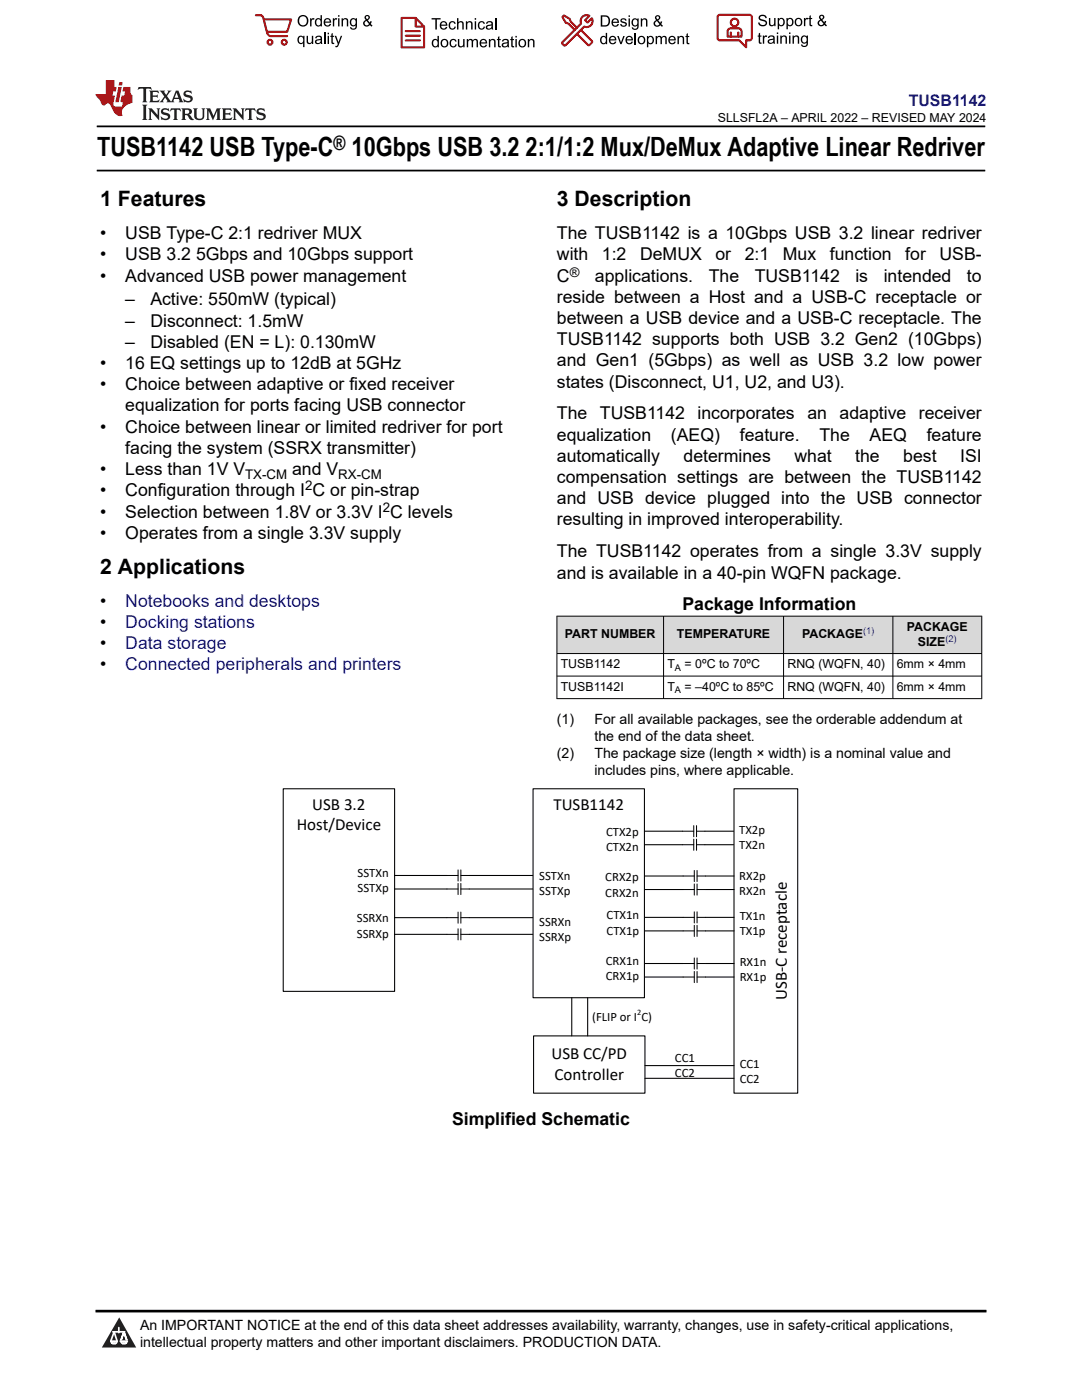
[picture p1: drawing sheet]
<svg xmlns="http://www.w3.org/2000/svg" width="216mm" height="279mm" viewBox="0 0 216 279" stroke-linecap="round" stroke-linejoin="round" font-family="sans-serif">
<path d="M19.3 25.2h177.3M19.3 34h177.3" fill="none" stroke="#000" stroke-width=".35"/>
<g fill="#d8d8d8">
<path d="M111.1 123h84.8v7.4h-84.8z" fill-rule="evenodd"/>
<path d="M111.2 123h21.1v7.4h-21.1z" fill-rule="evenodd"/>
<path d="M132.5 123h23.8v7.4h-23.8z" fill-rule="evenodd"/>
<path d="M156.4 123h21.7v7.4h-21.7z" fill-rule="evenodd"/>
<path d="M178.2 123h17.6v7.4h-17.6z" fill-rule="evenodd"/>
</g>
<g fill="none" stroke="#000" stroke-width=".2">
<path d="M111.1 123h84.9M111.1 130.4h84.9M111.1 134.9h84.9M111.1 139.4h84.9M111.1 122.9v16.6M132.4 122.9v16.6M156.4 122.9v16.6M178.2 122.9v16.6M195.9 122.9v16.6M89.2 174.7h2.2M89.2 177.4h2.2M91.4 173.6v2.2"/>
<path d="M91.4 176.3v2.2M92 173.6v2.2M92 176.3v2.2M92 174.7h1.6M92 177.4h1.6M136.2 165.9h2.2M136.2 168.6h2.2M136.3 174.8h2.2M136.3 177.5h2.2M138.4 164.8v2.2M138.4 167.5v2.2M138.5 173.7v2.2"/>
<path d="M138.5 176.4v2.2M139 164.8v2.2M139 167.5v2.2M139 165.9h1.7M139 168.6h1.7M139.1 173.7v2.2M139.1 176.4v2.2M139.1 174.8h1.7M139.1 177.5h1.7M89.2 183.1h2.2M89.2 186.5h2.2M91.4 182v2.2"/>
<path d="M91.4 185.4v2.2M92 182v2.2M92 185.4v2.2M92 183.1h1.6M92 186.5h1.6M136.3 183.1h2.2M136.3 185.8h2.2M136.3 192.3h2.2M136.3 195h2.2M138.5 182v2.2M138.5 184.7v2.2M138.5 191.2v2.2"/>
<path d="M138.5 193.9v2.2M139.1 182v2.2M139.1 184.7v2.2M139.1 191.2v2.2M139.1 193.9v2.2M139.1 183.1h1.7M139.1 185.8h1.7M139.1 192.3h1.7M139.1 195h1.7"/>
</g>
<g fill="none" stroke="#000" stroke-width=".21">
<path d="M56.5 157.4h22.2v40.4h-22.2zM106.4 157.4h22.2v41.7h-22.2zM146.5 157.4h12.7v60.8h-12.7zM78.7 174.7h10.5M78.7 177.4h10.5M93.6 174.7h12.7M93.6 177.4h12.7M128.6 165.9h7.6M128.6 168.6h7.6M128.7 174.8h7.6M128.7 177.5h7.6M140.7 165.9h5.7"/>
<path d="M140.7 168.6h5.7M140.8 174.8h5.7M140.8 177.5h5.7M78.7 183.1h10.5M78.7 186.5h10.5M93.6 183.1h12.7M93.6 186.5h12.7M114.1 199.1v7.6M117.3 199.1v7.6M128.7 183.1h7.6M128.7 185.8h7.6M128.7 192.3h7.6"/>
<path d="M128.7 195h7.6M140.8 183.1h5.7M140.8 185.8h5.7M140.8 192.3h5.7M140.8 195h5.7M106.5 206.7h22.2v11.5h-22.2zM128.7 212.7h17.8M128.7 215.2h17.8"/>
</g>
<path d="M0 0h215.9v23.8h-215.9z" fill-rule="evenodd" fill="#fff"/>
<path d="M27.7 17.4l-.2 .6 .5-.3h.6v.1v2.2l-.2 .4h1l-.2-.4v-2.2v-.1h.5l.5 .3-.1-.6zM29.8 18.1l.2 .4v1.5l-.2 .4h1.9l.1-.6a1.08 1.08 0 0 1-1.3 .2v-.7h.6l.4 .2v-.6l-.4 .2h-.6v-.6l.2-.1a1 1 0 0 1 1 .2l-.1-.5zM31.8 18.1l1 1.1-1 1.2h.9l-.2-.2 .4-.7 .5 .7-.2 .2h1.6l-.2-.2 .1-.4h1l.1 .4-.1 .2h.9l-.2-.3-.8-2h-.5l-1 2.2-.8-1.1 .9-1.1h-.8l.2 .2-.5 .7-.3-.7 .1-.2zM35.2 18.5l.4 1h-.8zM36.8 18.2a.65 .65 0 0 0-.2 .7 .65 .65 0 0 0 .6 .5l.7 .2 .1 .2a.79 .79 0 0 1-.7 .4 .79 .79 0 0 1-.7-.5l.1 .7 .2-.1a.93 .93 0 0 0 1.1 .1 .93 .93 0 0 0 .4-1 1.46 1.46 0 0 0-1.2-.6l-.1-.3a1.09 1.09 0 0 1 1.2 .2l-.2-.6-.1 .1-.6-.2zM28.4 20.9l.2 .4v2.3l-.2 .3h1l-.2-.3v-2.3l.2-.4zM29.6 21.6l.2 .4v1.6l-.2 .3h.8l-.3-.3v-1.4l1.7 1.8v-2l.2-.4h-.8l.2 .2 .1 1.1-1.2-1.3zM32.3 21.8a.65 .65 0 0 0-.2 .7 .65 .65 0 0 0 .7 .4l.6 .2 .1 .2a.79 .79 0 0 1-.7 .4 .79 .79 0 0 1-.7-.5l.1 .7 .2-.1a.93 .93 0 0 0 1.1 .1 .93 .93 0 0 0 .4-.9 1.46 1.46 0 0 0-1.2-.6l-.1-.4a1.09 1.09 0 0 1 1.2 .2l-.2-.6-.1 .1-.6-.1zM34.1 21.6l-.1 .7a.63 .63 0 0 1 .7-.4l.1 1.7-.3 .3h1l-.2-.3v-1.7a.66 .66 0 0 1 .8 .4l-.1-.7zM36.2 21.6l.2 .4v1.6l-.2 .3h.9l-.2-.2v-.7h.5l.1 .2a.79 .79 0 0 0 1.2 .6l-1-.9a.61 .61 0 0 0 .6-.6 .61 .61 0 0 0-.5-.6zM36.9 21.9h.2a.47 .47 0 0 1 .5 .1 .47 .47 0 0 1 .1 .5l-.2 .2h-.6zM38.5 21.6l.2 .2a2.27 2.27 0 0 0 .4 2 1.04 1.04 0 0 0 1.7-.7v-1.3l.2-.2h-.8l.2 .4v1.1a.6 .6 0 0 1-.6 .6 .6 .6 0 0 1-.6-.6v-1.1l.3-.4zM41.1 21.6l.2 .4v1.6l-.2 .3h.7l-.2-.3v-1.5l.9 1.9 .8-1.9v1.5l-.2 .3h1l-.3-.3v-1.6l.3-.4h-.8l-.7 1.5-.7-1.5zM44.3 21.6l.2 .4v1.6l-.2 .3h1.9l.1-.5a1.09 1.09 0 0 1-1.3 .1v-.6h.6l.4 .1v-.6l-.4 .2h-.6v-.6l.2-.1a1.01 1.01 0 0 1 1 .3l-.1-.6zM46.4 21.6l.3 .4v1.6l-.3 .3h.8l-.2-.3v-1.4l1.6 1.8v-2l.2-.4h-.7l.2 .2v1.1l-1.2-1.3zM49 21.6l-.1 .7a.63 .63 0 0 1 .8-.4v1.7l-.3 .3h1l-.2-.3v-1.7a.66 .66 0 0 1 .8 .4l-.1-.7zM51.4 21.8a.65 .65 0 0 0-.2 .7 .65 .65 0 0 0 .6 .4l.6 .2 .2 .2a.79 .79 0 0 1-.8 .4 .79 .79 0 0 1-.6-.5l.1 .7 .2-.1a.93 .93 0 0 0 1 .1 .93 .93 0 0 0 .5-.9 1.46 1.46 0 0 0-1.3-.6l-.1-.4a1.09 1.09 0 0 1 1.3 .2l-.2-.6-.2 .1-.5-.1z" fill="#231f20"/>
<path d="M21.1 16v2.8h-2.1l.1 .3 .9 1a.95 .95 0 0 0 .9 .9 .59 .59 0 0 1 .6-.4 .59 .59 0 0 1 .5 .4l.4 .8a1.59 1.59 0 0 0 2.1 1.3 1.61 1.61 0 0 1 1-2.2l1-.4-.1-1.5a1.59 1.59 0 0 1-.4-1.6h-1.4l-.2 .9h.5l-.1 .8h-.5l-.2 1v.2l.4 .1-.2 .9h-.6a.73 .73 0 0 1-1.1-.7l.3-1.5h-.5l.2-.8h.5l.2-.9h-.5v-1.4zM23.6 17.4l-.6 3h.7l.6-3zM23.8 16.4l-.1 .7h.7l.1-.7z" fill="#ed1c24"/>
<g fill="#000">
<path d="M59.4 4.2a1.12 1.12 0 0 1 2.2 0 1.12 1.12 0 0 1-2.2 0zM59.9 3.5a.89 .89 0 0 0-.1 1.1 .89 .89 0 0 0 1.1 .4 .88 .88 0 0 0 .3-1.3 .88 .88 0 0 0-1.3-.2z" fill-rule="evenodd"/>
<path d="M59.5 7.3l.5-.2 .5 .3v-.3h.3v2.3h-.3v-.8a.74 .74 0 0 1-1 0 .74 .74 0 0 1-.1-1zM59.8 7.5a.57 .57 0 0 0-.2 .7 .57 .57 0 0 0 .8 .2 .57 .57 0 0 0 .1-.7 .57 .57 0 0 0-.7-.2z" fill-rule="evenodd"/>
<path d="M61.9 3.6h.2v.3l.2-.2 .3-.1 .2 .1-.1 .3a.36 .36 0 0 0-.5 0 .36 .36 0 0 0 0 .4v.9h-.3z" fill-rule="evenodd"/>
<path d="M61.2 7.1h.3v.9a.41 .41 0 0 0 .4 .6 .41 .41 0 0 0 .3-.6v-.9h.3v1.7h-.2v-.3a.58 .58 0 0 1-.7 .3 .58 .58 0 0 1-.4-.6z" fill-rule="evenodd"/>
<path d="M63 3.8l.5-.2 .5 .2v-.8h.2v2.3h-.2v-.2a.75 .75 0 0 1-1-.1 .75 .75 0 0 1-.1-1zM63.2 4a.57 .57 0 0 0-.1 .7 .57 .57 0 0 0 .8 .2 .57 .57 0 0 0 .1-.7 .57 .57 0 0 0-.8-.2z" fill-rule="evenodd"/>
<path d="M63 7.3a.74 .74 0 0 1 1-.1 .74 .74 0 0 1 .3 .9v.7h-.3v-.2a.57 .57 0 0 1-.8 .2 .57 .57 0 0 1-.2-.8l1-.3a.41 .41 0 0 0-.4-.4 .41 .41 0 0 0-.4 .4l-.3-.1zM63.2 8.2a.35 .35 0 0 0 .2 .5 .35 .35 0 0 0 .5-.3l.1-.4z" fill-rule="evenodd"/>
<path d="M65.4 6.5h.3v.3h-.3zM65.4 7.1h.3v1.7h-.3z" fill-rule="evenodd"/>
<path d="M64.8 3.8a.76 .76 0 0 1 .9-.1 .76 .76 0 0 1 .4 .8h-1.2a.47 .47 0 0 0 .3 .6 .47 .47 0 0 0 .6-.4l.3 .1a.82 .82 0 0 1-1.3 .3 .82 .82 0 0 1 0-1.3zM65 4l-.1 .3h.9l-.3-.4z" fill-rule="evenodd"/>
<path d="M66.4 3.6h.3v.3l.1-.2 .4-.1 .1 .1-.1 .3a.36 .36 0 0 0-.4 0 .36 .36 0 0 0-.1 .4v.9h-.3z" fill-rule="evenodd"/>
<path d="M66.1 6.7l.3-.1v.5h.3v.3h-.3v.9l.1 .2h.2v.3a.41 .41 0 0 1-.4-.1 .41 .41 0 0 1-.2-.4v-.9h-.2v-.3h.2z" fill-rule="evenodd"/>
<path d="M66.8 7.1h.3l.4 1.4 .5-1.4h.3l-.6 1.7a.57 .57 0 0 1-.8 .6v-.3a.37 .37 0 0 0 .5-.3z" fill-rule="evenodd"/>
<path d="M67.5 3h.2v.3h-.2zM67.5 3.6h.2v1.7h-.2z" fill-rule="evenodd"/>
<path d="M68.2 3.6h.2v.3a.58 .58 0 0 1 .7-.3 .58 .58 0 0 1 .4 .7v1h-.3v-1a.4 .4 0 0 0-.4-.5 .4 .4 0 0 0-.4 .6v.9h-.2z" fill-rule="evenodd"/>
<path d="M70 3.8l.5-.2 .5 .2v-.2h.2v1.5a.71 .71 0 0 1-.5 .8 .71 .71 0 0 1-.8-.5h.2a.46 .46 0 0 0 .6 .3 .46 .46 0 0 0 .3-.6 .78 .78 0 0 1-1.1-.2 .78 .78 0 0 1 .1-1.1zM70.2 4a.53 .53 0 0 0-.1 .8 .53 .53 0 0 0 .8 0 .54 .54 0 0 0 0-.7 .54 .54 0 0 0-.7-.1z" fill-rule="evenodd"/>
<path d="M72.9 3.1a.53 .53 0 0 1 .8 .1 .53 .53 0 0 1-.3 .8l.4 .5 .1-.3 .3 .1-.2 .5 .3 .3-.2 .2-.3-.3a.71 .71 0 0 1-1.2 .1 .71 .71 0 0 1 .4-1.1l-.3-.5zM73 3.5a.3 .3 0 0 0 .6 0 .3 .3 0 0 0-.6 0zM72.9 4.3a.45 .45 0 0 0 0 .7 .45 .45 0 0 0 .7-.2l-.5-.6z" fill-rule="evenodd"/>
<path d="M86.1 3.6h1.8v.3h-.7v2h-.3v-2h-.8z" fill-rule="evenodd"/>
<path d="M86.3 8l.5-.2 .5 .2v-.8h.3v2.2h-.3v-.2a.76 .76 0 0 1-1 0 .76 .76 0 0 1-.1-1zM86.6 8.1a.58 .58 0 0 0-.2 .8 .58 .58 0 0 0 .8 .2 .58 .58 0 0 0 .1-.8 .58 .58 0 0 0-.7-.2z" fill-rule="evenodd"/>
<path d="M88.2 7.9a.81 .81 0 0 1 1.1 .2 .81 .81 0 0 1-.2 1.1 .81 .81 0 0 1-1.1-.1l-.1-.8zM88.3 8.1a.57 .57 0 0 0 0 .9 .57 .57 0 0 0 .8 0 .57 .57 0 0 0 0-.8 .57 .57 0 0 0-.8-.1z" fill-rule="evenodd"/>
<path d="M88 4.4a.77 .77 0 0 1 .9-.1 .77 .77 0 0 1 .4 .8h-1.3a.48 .48 0 0 0 .4 .6 .48 .48 0 0 0 .6-.3h.3a.83 .83 0 0 1-1.3 .4 .83 .83 0 0 1 0-1.4zM88.2 4.6l-.2 .3h1l-.3-.4z" fill-rule="evenodd"/>
<path d="M89.7 4.4a.7 .7 0 0 1 1.2 .3l-.2 .1a.45 .45 0 0 0-.6-.3 .45 .45 0 0 0-.3 .6 .45 .45 0 0 0 .3 .6 .45 .45 0 0 0 .6-.4h.3a.76 .76 0 0 1-1.1 .6 .76 .76 0 0 1-.3-1.1z" fill-rule="evenodd"/>
<path d="M89.9 8a.7 .7 0 0 1 1.2 .3h-.3a.45 .45 0 0 0-.5-.3 .45 .45 0 0 0-.3 .6 .45 .45 0 0 0 .3 .6 .45 .45 0 0 0 .6-.4l.2 .1a.76 .76 0 0 1-1 .5 .76 .76 0 0 1-.4-1.1z" fill-rule="evenodd"/>
<path d="M91.2 3.6h.3v.8a.59 .59 0 0 1 .7-.2 .59 .59 0 0 1 .3 .7v1h-.2v-1a.4 .4 0 0 0-.5-.4 .4 .4 0 0 0-.3 .5v.9h-.3z" fill-rule="evenodd"/>
<path d="M91.4 7.8h.2v.9a.41 .41 0 0 0 .5 .5 .41 .41 0 0 0 .3-.5v-.9h.3v1.6h-.3v-.2a.58 .58 0 0 1-.7 .3 .58 .58 0 0 1-.3-.7z" fill-rule="evenodd"/>
<path d="M93 4.2h.2v.3a.59 .59 0 0 1 .7-.3 .59 .59 0 0 1 .4 .7v1h-.3v-1a.41 .41 0 0 0-.4-.5 .41 .41 0 0 0-.4 .6v.9h-.2z" fill-rule="evenodd"/>
<path d="M93.1 7.8h.3v.2a.56 .56 0 0 1 1 0 .54 .54 0 0 1 .6-.2 .54 .54 0 0 1 .4 .5v1.1h-.3v-1a.34 .34 0 0 0-.3-.4 .34 .34 0 0 0-.4 .3v1.1h-.3v-1a.38 .38 0 0 0-.5-.4 .38 .38 0 0 0-.2 .6v.8h-.3z" fill-rule="evenodd"/>
<path d="M94.7 3.6h.3v.3h-.3zM94.7 4.2h.3v1.7h-.3z" fill-rule="evenodd"/>
<path d="M95.5 4.4a.7 .7 0 0 1 1.3 .3l-.3 .1a.45 .45 0 0 0-.6-.3 .45 .45 0 0 0-.3 .6 .45 .45 0 0 0 .3 .6 .45 .45 0 0 0 .6-.4h.3a.76 .76 0 0 1-1.1 .6 .76 .76 0 0 1-.3-1.1z" fill-rule="evenodd"/>
<path d="M95.9 8a.77 .77 0 0 1 .9-.2 .77 .77 0 0 1 .4 .9h-1.2a.48 .48 0 0 0 .3 .5 .48 .48 0 0 0 .6-.3h.3a.83 .83 0 0 1-1.3 .4 .83 .83 0 0 1 0-1.3zM96.1 8.1l-.1 .4h.9l-.2-.5z" fill-rule="evenodd"/>
<path d="M97.5 7.8h.3v.2a.59 .59 0 0 1 .7-.2 .59 .59 0 0 1 .4 .6v1h-.3v-1a.41 .41 0 0 0-.5-.4 .41 .41 0 0 0-.3 .5v.9h-.3z" fill-rule="evenodd"/>
<path d="M97.1 4.4a.74 .74 0 0 1 1-.1 .74 .74 0 0 1 .3 .9v.7h-.3v-.2a.59 .59 0 0 1-.8 .2 .59 .59 0 0 1-.3-.8l1.1-.3a.42 .42 0 0 0-.4-.4 .42 .42 0 0 0-.5 .4l-.2-.1zM97.3 5.3a.36 .36 0 0 0 .2 .5 .36 .36 0 0 0 .5-.2l.1-.5z" fill-rule="evenodd"/>
<path d="M99.4 7.4l.2-.2v.6h.3v.2h-.3v1l.1 .2h.2l.1 .2a.41 .41 0 0 1-.5 0 .41 .41 0 0 1-.1-.4v-1h-.2v-.2h.2z" fill-rule="evenodd"/>
<path d="M100.3 8a.74 .74 0 0 1 .9-.2 .74 .74 0 0 1 .3 .9l.1 .7h-.3v-.2a.59 .59 0 0 1-.8 .3 .59 .59 0 0 1-.3-.8l1-.3a.42 .42 0 0 0-.3-.4 .42 .42 0 0 0-.5 .3h-.3zM100.5 8.8a.36 .36 0 0 0 .1 .5 .36 .36 0 0 0 .5-.2l.2-.5z" fill-rule="evenodd"/>
<path d="M102 7.4l.3-.2v.6h.3v.2h-.3v1l.1 .2h.2v.2a.41 .41 0 0 1-.5 0 .41 .41 0 0 1-.1-.4v-1h-.2v-.2h.2z" fill-rule="evenodd"/>
<path d="M102.8 7.2h.3v.3h-.3zM102.8 7.8h.3v1.6h-.3z" fill-rule="evenodd"/>
<path d="M103.7 7.9a.81 .81 0 0 1 1.1 .2 .81 .81 0 0 1-.1 1.1 .81 .81 0 0 1-1.2-.1v-.8zM103.9 8.1a.57 .57 0 0 0-.1 .9 .57 .57 0 0 0 .8 0 .57 .57 0 0 0 0-.8 .57 .57 0 0 0-.7-.1z" fill-rule="evenodd"/>
<path d="M105.3 7.8h.3v.2a.59 .59 0 0 1 .7-.2 .59 .59 0 0 1 .4 .6v1h-.3v-1a.41 .41 0 0 0-.5-.4 .41 .41 0 0 0-.3 .5v.9h-.3z" fill-rule="evenodd"/>
<path d="M119.9 3.1h.7a1.12 1.12 0 0 1 1.1 1.1 1.12 1.12 0 0 1-1 1.1h-.8zM120.2 3.3v1.7h.4a.86 .86 0 0 0 .8-.8 .86 .86 0 0 0-.8-.9z" fill-rule="evenodd"/>
<path d="M119.9 7.4l.5-.3 .5 .3v-.8h.2v2.2h-.2v-.2a.75 .75 0 0 1-1 0 .75 .75 0 0 1-.1-1zM120.1 7.5a.57 .57 0 0 0-.1 .8 .57 .57 0 0 0 .8 .2 .57 .57 0 0 0 .1-.8 .57 .57 0 0 0-.8-.2z" fill-rule="evenodd"/>
<path d="M121.7 7.4a.76 .76 0 0 1 .9-.2 .76 .76 0 0 1 .4 .9h-1.2a.47 .47 0 0 0 .3 .5 .47 .47 0 0 0 .6-.3h.3a.82 .82 0 0 1-1.3 .4 .82 .82 0 0 1 0-1.3zM121.9 7.5l-.1 .3h.9l-.3-.4z" fill-rule="evenodd"/>
<path d="M122.2 3.9a.76 .76 0 0 1 .9-.2 .76 .76 0 0 1 .4 .9h-1.2a.47 .47 0 0 0 .4 .5 .47 .47 0 0 0 .5-.3h.3a.82 .82 0 0 1-1.3 .4 .82 .82 0 0 1 0-1.3zM122.5 4l-.2 .3h.9l-.2-.4z" fill-rule="evenodd"/>
<path d="M123.9 3.8a.71 .71 0 0 1 1.1 .3h-.2a.32 .32 0 0 0-.4-.3 .32 .32 0 0 0-.3 .4h.1a.75 .75 0 0 1 .9 .8 .72 .72 0 0 1-.7 .3 .72 .72 0 0 1-.7-.5h.3a.36 .36 0 0 0 .4 .4 .36 .36 0 0 0 .3-.5 .8 .8 0 0 1-.9-.7z" fill-rule="evenodd"/>
<path d="M123.2 7.2h.3l.4 1.3 .5-1.3h.3l-.7 1.6h-.2z" fill-rule="evenodd"/>
<path d="M125.4 3.1h.3v.3h-.3zM125.4 3.7h.3v1.6h-.3z" fill-rule="evenodd"/>
<path d="M125 7.4a.76 .76 0 0 1 .9-.2 .76 .76 0 0 1 .4 .9h-1.2a.47 .47 0 0 0 .3 .5 .47 .47 0 0 0 .6-.3h.3a.82 .82 0 0 1-1.3 .4 .82 .82 0 0 1 0-1.3zM125.2 7.5l-.1 .3h.9l-.2-.4z" fill-rule="evenodd"/>
<path d="M126.2 3.9l.5-.3 .5 .3v-.2h.2v1.4a.71 .71 0 0 1-.5 .8 .71 .71 0 0 1-.8-.5l.2 .1a.46 .46 0 0 0 .6 .2 .46 .46 0 0 0 .3-.6 .78 .78 0 0 1-1.1-.1 .78 .78 0 0 1 .1-1.1zM126.4 4a.53 .53 0 0 0-.1 .8 .53 .53 0 0 0 .8 0 .54 .54 0 0 0 0-.7 .54 .54 0 0 0-.7-.1z" fill-rule="evenodd"/>
<path d="M127.5 7.3a.8 .8 0 0 1 1.1 .2 .8 .8 0 0 1-.1 1.1 .8 .8 0 0 1-1.2-.1v-.8zM127.7 7.5a.56 .56 0 0 0-.1 .9 .56 .56 0 0 0 .8-.1 .56 .56 0 0 0 0-.7 .56 .56 0 0 0-.7-.1z" fill-rule="evenodd"/>
<path d="M127.9 3.7h.2v.2a.58 .58 0 0 1 .7-.2 .58 .58 0 0 1 .4 .6v1h-.3v-1a.4 .4 0 0 0-.4-.4 .4 .4 0 0 0-.4 .5v.9h-.2z" fill-rule="evenodd"/>
<path d="M129.1 7.2h.2v.2a.72 .72 0 0 1 1-.1 .72 .72 0 0 1 .2 1 .64 .64 0 0 1-.5 .5 .64 .64 0 0 1-.6-.2v.8h-.3zM129.5 7.5a.56 .56 0 0 0-.2 .8 .56 .56 0 0 0 .8 .2 .56 .56 0 0 0 .1-.8 .56 .56 0 0 0-.7-.2z" fill-rule="evenodd"/>
<path d="M130.8 7.2h.3v.2a.55 .55 0 0 1 .9 0 .53 .53 0 0 1 .6-.3 .53 .53 0 0 1 .4 .6v1.1h-.2v-1a.34 .34 0 0 0-.3-.4 .34 .34 0 0 0-.4 .3v1.1h-.3v-1a.37 .37 0 0 0-.5-.4 .37 .37 0 0 0-.2 .6v.8h-.3z" fill-rule="evenodd"/>
<path d="M130.8 3.2a.53 .53 0 0 1 .9 .1 .53 .53 0 0 1-.4 .8l.4 .5 .2-.4 .2 .1-.2 .5 .4 .3-.2 .3-.3-.4a.71 .71 0 0 1-1.2 .1 .71 .71 0 0 1 .3-1.1l-.2-.5zM130.9 3.6a.3 .3 0 0 0 .6 0 .3 .3 0 0 0-.6 0zM130.9 4.3a.45 .45 0 0 0 0 .7 .45 .45 0 0 0 .7-.2l-.5-.6z" fill-rule="evenodd"/>
<path d="M133.6 7.4a.76 .76 0 0 1 .9-.2 .76 .76 0 0 1 .3 .9h-1.2a.47 .47 0 0 0 .4 .5 .47 .47 0 0 0 .6-.3h.2a.82 .82 0 0 1-1.2 .4 .82 .82 0 0 1 0-1.3zM133.8 7.5l-.2 .3h1l-.3-.4z" fill-rule="evenodd"/>
<path d="M135.2 7.2h.2v.2a.58 .58 0 0 1 .7-.2 .58 .58 0 0 1 .4 .6v1h-.3v-1a.4 .4 0 0 0-.4-.4 .4 .4 0 0 0-.3 .5v.9h-.3z" fill-rule="evenodd"/>
<path d="M137 6.8l.3-.2v.6h.2v.2h-.2v1v.2h.2l.1 .2a.41 .41 0 0 1-.5 0 .41 .41 0 0 1-.1-.5v-.9h-.2v-.2h.2z" fill-rule="evenodd"/>
<path d="M151.6 3.1a.88 .88 0 0 1 1.4 .5h-.3a.49 .49 0 0 0-.5-.5 .49 .49 0 0 0-.5 .6l.1 .1a1.06 1.06 0 0 1 1.2 1 .95 .95 0 0 1-.9 .4 .95 .95 0 0 1-.8-.7h.3a.58 .58 0 0 0 .6 .5 .58 .58 0 0 0 .5-.6l-.2-.1a.95 .95 0 0 1-1.1-.9z" fill-rule="evenodd"/>
<path d="M151.4 6.7l.3-.2v.6h.2v.2h-.2v1v.2h.2l.1 .2a.41 .41 0 0 1-.5 0 .41 .41 0 0 1-.1-.5v-.9h-.2v-.2h.2z" fill-rule="evenodd"/>
<path d="M152.2 7.1h.3v.2l.1-.2h.4h.1l-.1 .3a.36 .36 0 0 0-.4 0 .36 .36 0 0 0-.1 .5v.8h-.3z" fill-rule="evenodd"/>
<path d="M153.3 7.3a.74 .74 0 0 1 1-.2 .74 .74 0 0 1 .3 .9l.1 .7h-.3l-.1-.2a.57 .57 0 0 1-.8 .3 .57 .57 0 0 1-.1-.9l.9-.2a.41 .41 0 0 0-.4-.4 .41 .41 0 0 0-.4 .3h-.3zM153.5 8.1a.35 .35 0 0 0 .2 .5 .35 .35 0 0 0 .5-.2l.1-.5z" fill-rule="evenodd"/>
<path d="M153.4 3.6h.3v.9a.41 .41 0 0 0 .4 .5 .41 .41 0 0 0 .4-.5v-.9h.2v1.6h-.2v-.2a.58 .58 0 0 1-.7 .2 .58 .58 0 0 1-.4-.6z" fill-rule="evenodd"/>
<path d="M155 6.5h.3v.3h-.3zM155 7.1h.3v1.6h-.3z" fill-rule="evenodd"/>
<path d="M155.2 3.6h.2v.2a.72 .72 0 0 1 1-.1 .72 .72 0 0 1 .2 1 .64 .64 0 0 1-.5 .5 .64 .64 0 0 1-.6-.2v.8h-.3zM155.6 3.9a.56 .56 0 0 0-.2 .8 .56 .56 0 0 0 .8 .2 .56 .56 0 0 0 .1-.8 .56 .56 0 0 0-.7-.2z" fill-rule="evenodd"/>
<path d="M155.7 7.1h.3v.2a.58 .58 0 0 1 .7-.2 .58 .58 0 0 1 .3 .6v1h-.3v-1a.4 .4 0 0 0-.4-.4 .4 .4 0 0 0-.3 .5v.9h-.3z" fill-rule="evenodd"/>
<path d="M156.9 3.6h.3v.2a.72 .72 0 0 1 .9-.1 .72 .72 0 0 1 .2 1 .64 .64 0 0 1-.4 .5 .64 .64 0 0 1-.7-.2v.8h-.3zM157.3 3.9a.56 .56 0 0 0-.1 .8 .56 .56 0 0 0 .7 .2 .56 .56 0 0 0 .2-.8 .56 .56 0 0 0-.8-.2z" fill-rule="evenodd"/>
<path d="M157.4 6.5h.3v.3h-.3zM157.4 7.1h.3v1.6h-.3z" fill-rule="evenodd"/>
<path d="M158.1 7.1h.3v.2a.58 .58 0 0 1 .7-.2 .58 .58 0 0 1 .4 .6v1h-.3v-1a.4 .4 0 0 0-.5-.4 .4 .4 0 0 0-.3 .5v.9h-.3z" fill-rule="evenodd"/>
<path d="M158.8 3.7a.8 .8 0 0 1 1.1 .2 .8 .8 0 0 1-.1 1.1 .8 .8 0 0 1-1.1-.1l-.1-.8zM159 3.9a.56 .56 0 0 0-.1 .9 .56 .56 0 0 0 .9 0 .56 .56 0 0 0-.1-.8 .56 .56 0 0 0-.7-.1z" fill-rule="evenodd"/>
<path d="M160 7.3l.5-.2 .5 .2v-.2h.2v1.4a.71 .71 0 0 1-.5 .9 .71 .71 0 0 1-.9-.5h.3a.46 .46 0 0 0 .6 .2 .46 .46 0 0 0 .2-.6 .78 .78 0 0 1-1-.1 .78 .78 0 0 1 .1-1.1zM160.2 7.4a.53 .53 0 0 0-.1 .8 .53 .53 0 0 0 .8 0 .54 .54 0 0 0 0-.7 .54 .54 0 0 0-.7-.1z" fill-rule="evenodd"/>
<path d="M160.4 3.6h.3v.2l.1-.2h.4h.1l-.1 .3a.36 .36 0 0 0-.4 0 .36 .36 0 0 0-.1 .5v.8h-.3z" fill-rule="evenodd"/>
<path d="M161.5 3.2l.3-.2v.6h.3v.2h-.3v1v.2h.3v.2a.41 .41 0 0 1-.5 0 .41 .41 0 0 1-.1-.5v-.9h-.2v-.2h.2z" fill-rule="evenodd"/>
<path d="M163.6 3.1a.53 .53 0 0 1 .8 .1 .53 .53 0 0 1-.3 .8l.4 .5 .1-.3h.3l-.2 .5 .3 .3-.2 .3-.3-.3a.71 .71 0 0 1-1.2 .1 .71 .71 0 0 1 .4-1.2l-.3-.5zM163.7 3.5a.3 .3 0 0 0 .5 0 .3 .3 0 0 0-.5 0zM163.6 4.2a.45 .45 0 0 0 0 .8 .45 .45 0 0 0 .7-.3l-.5-.6z" fill-rule="evenodd"/>
</g>
<path d="M64.8 6.5v2.3M98.9 3.6v2.3M126.8 6.6v2.2" fill="none" stroke="#000" stroke-width=".28"/>
<g fill="none" stroke="#de0000" stroke-width=".42">
<path d="M51.1 3l1 .1a1.4 1.4 0 0 1 .6 1.2l.7 2.5a.95 .95 0 0 0 1.1 .4h2.8M52.7 3.9h5.4l-.8 2.4h-4M80.1 3.6h2.8v1.7h1.7v4.2h-4.5zM81 7.1h2.8M81 6.2h2.8M81 8.1h2.8M82.9 3.6l1.7 1.7M115.1 5.5l-1.3-1.2-.1-.5-1.2-.7-.3 .3 .7 1.1 .5 .2 1.3 1.3M115.9 6l2.2 2.2v.3l-.5 .5h-.3l-2.2-2.2zM115.9 6l.7-.7a1.19 1.19 0 0 0 1.3-.3 1.19 1.19 0 0 0 .2-1.4l-.9 .9-.4-.5 .8-.8a1.19 1.19 0 0 0-1.4 .1 1.19 1.19 0 0 0-.2 1.4l-3.8 3.7v.3l.3 .3h.3l2.3-2.2M143.2 3.2l.4-.2h6l.4 .2v4.4l-.2 .4-.9 .1v1.3l-1.4-1.3h-3.9l-.4-.3zM145.4 5.8l.4-.1h1.6a.61 .61 0 0 1 .6 .6v1h-2.8v-1z"/>
<path d="M145.8 6.5v.8M147.3 6.5v.8"/>
<circle cx="53.9" cy="8.4" r=".49"/>
<circle cx="56.7" cy="8.4" r=".49"/>
<circle cx="146.6" cy="4.5" r=".75"/>
</g>
<path d="M0 261.4h215.9v18h-215.9z" fill-rule="evenodd" fill="#fff"/>
<path d="M23.8 262.9l3.4 6h-6.9z" fill="#231f20"/>
<path d="M22.1 267.7h1.3l-.4 .5h-.3a.55 .55 0 0 1-.6-.5z" fill-rule="evenodd" fill="#fff"/>
<path d="M22.1 267.7h1.3l-.4 .5h-.3a.55 .55 0 0 1-.6-.5z" fill="none" stroke="#231f20" stroke-width=".34"/>
<path d="M22.1 267.7h1.3l-.4 .5h-.5zM22.6 265.8h.1M22.6 265.8h2.3zM23.7 265.9h.1M23.7 264.9v1zM24 267.7h.1" fill="none" stroke="#fff" stroke-width=".34"/>
<path d="M24.7 265.8l-.7 1.9z" fill="#fff"/>
<path d="M24.7 265.8l-.7 1.9z" fill="none" stroke="#fff" stroke-width=".34"/>
<path d="M24.7 265.8l.7 1.9z" fill="#fff"/>
<path d="M22.8 265.8l-.7 1.9zM22.8 265.8l.6 1.9zM24.7 265.8l.7 1.9zM25.3 267.7h.1" fill="none" stroke="#fff" stroke-width=".34"/>
<path d="M24.1 267.7h1.3a.65 .65 0 0 1-.6 .5 .65 .65 0 0 1-.7-.5z" fill-rule="evenodd" fill="#fff"/>
<path d="M24.1 267.7h1.3a.65 .65 0 0 1-.6 .5 .65 .65 0 0 1-.7-.5z" fill="none" stroke="#231f20" stroke-width=".34"/>
<path d="M24 267.7h.1M24.1 267.7h1.3l-.4 .5h-.5z" fill="none" stroke="#fff" stroke-width=".34"/>
<path d="M19 261.7h177.8" fill="none" stroke="#000" stroke-width=".53"/>
<text font-size="5.3" x="19.4" y="31.2">TUSB1142 USB Type-C 10Gbps USB 3.2 2:1/1:2 Mux/DeMux Adaptive Linear Redriver</text>
<g font-size="4.2">
<text x="20" y="41.2">1 Features</text>
<text x="111.1" y="41.2">3 Description</text>
<text x="20" y="114.5">2 Applications</text>
</g>
<text font-size="4" x="66.6" y="29.9">®</text>
<g font-size="3.5">
<text x="20" y="47.7">•</text>
<text x="25" y="47.7">USB Type-C 2:1 redriver MUX</text>
<text x="111.1" y="47.7">The TUSB1142 is a 10Gbps USB 3.2 linear redriver</text>
<text x="20" y="52">•</text>
<text x="25" y="52">USB 3.2 5Gbps and 10Gbps support</text>
<text x="111.1" y="52">with</text>
<text x="120.1" y="52">1:2</text>
<text x="127.7" y="52">DeMUX</text>
<text x="142.8" y="52">or</text>
<text x="148.6" y="52">2:1</text>
<text x="156.2" y="52">Mux</text>
<text x="165.6" y="52">function</text>
<text x="180.6" y="52">for</text>
<text x="187.5" y="52">USB-</text>
<text x="20" y="56.2">•</text>
<text x="25" y="56.2">Advanced USB power management</text>
<text x="111.1" y="56.2">C</text>
<text x="118.7" y="56.2">applications.</text>
<text x="141.4" y="56.2">The</text>
<text x="150.6" y="56.2">TUSB1142</text>
<text x="170.7" y="56.2">is</text>
<text x="176.3" y="56.2">intended</text>
<text x="193" y="56.2">to</text>
<text x="25" y="61">–</text>
<text x="25" y="65.2">–</text>
<text x="30" y="61">Active: 550mW (typical)</text>
<text x="30" y="65.2">Disconnect: 1.5mW</text>
<text x="111.1" y="60.4">reside between a Host and a USB-C receptacle or</text>
<text x="111.1" y="64.7">between a USB device and a USB-C receptacle. The</text>
<text x="25" y="69.4">–</text>
<text x="30" y="69.4">Disabled (EN = L): 0.130mW</text>
<text x="111.1" y="68.9">TUSB1142 supports both USB 3.2 Gen2 (10Gbps)</text>
<text x="20" y="73.7">•</text>
<text x="20" y="77.9">•</text>
<text x="25" y="73.7">16 EQ settings up to 12dB at 5GHz</text>
<text x="25" y="77.9">Choice between adaptive or fixed receiver</text>
<text x="111.1" y="73.1">and Gen1 (5Gbps) as well as USB 3.2 low power</text>
<text x="111.1" y="77.4">states (Disconnect, U1, U2, and U3).</text>
<text x="25" y="82.1">equalization for ports facing USB connector</text>
<text x="111.1" y="83.7">The</text>
<text x="119.7" y="83.7">TUSB1142</text>
<text x="139.2" y="83.7">incorporates</text>
<text x="161.1" y="83.7">an</text>
<text x="167.5" y="83.7">adaptive</text>
<text x="183.4" y="83.7">receiver</text>
<text x="20" y="86.4">•</text>
<text x="25" y="86.4">Choice between linear or limited redriver for port</text>
<text x="111.1" y="87.9">equalization</text>
<text x="133.9" y="87.9">(AEQ)</text>
<text x="147.6" y="87.9">feature.</text>
<text x="163.5" y="87.9">The</text>
<text x="173.5" y="87.9">AEQ</text>
<text x="184.9" y="87.9">feature</text>
<text x="20" y="94.8">•</text>
<text x="25" y="90.6">facing the system (SSRX transmitter)</text>
<text x="25" y="94.8">Less than 1V V</text>
<text x="58.3" y="94.8">and V</text>
<text x="111.1" y="92.2">automatically</text>
<text x="136.4" y="92.2">determines</text>
<text x="158.5" y="92.2">what</text>
<text x="170.7" y="92.2">the</text>
<text x="180.2" y="92.2">best</text>
<text x="191.6" y="92.2">ISI</text>
<text x="20" y="99.1">•</text>
<text x="25" y="99.1">Configuration through I C or pin-strap</text>
<text x="111.1" y="96.4">compensation settings are between the TUSB1142</text>
<text x="111.1" y="100.6">and USB device plugged into the USB connector</text>
<text x="20" y="107.5">•</text>
<text x="20" y="103.3">•</text>
<text x="25" y="107.5">Operates from a single 3.3V supply</text>
<text x="25" y="103.3">Selection between 1.8V or 3.3V I C levels</text>
<text x="111.1" y="104.9">resulting in improved interoperability.</text>
<text x="111.1" y="111.2">The TUSB1142 operates from a single 3.3V supply</text>
<text x="111.1" y="115.5">and is available in a 40-pin WQFN package.</text>
<text x="20" y="121.1">•</text>
<text x="20" y="125.3">•</text>
<text x="136.2" y="121.8">Package Information</text>
<text x="20" y="129.5">•</text>
<text x="20" y="133.8">•</text>
<text x="90.2" y="224.6">Simplified Schematic</text>
</g>
<g font-size="3.5" fill="#00f">
<text x="25" y="121.1">Notebooks and desktops</text>
<text x="25" y="125.3">Docking stations</text>
<text x="25" y="129.5">Data storage</text>
<text x="25" y="133.8">Connected peripherals and printers</text>
</g>
<g font-size="3.4">
<text x="62.3" y="161.6">USB 3.2</text>
<text x="110.4" y="161.6">TUSB1142</text>
<text x="59.2" y="165.7">Host/Device</text>
<text x="157" y="199.6" transform="rotate(-90 157 199.6)">USB-C receptacle</text>
<text x="110" y="211.4">USB CC/PD</text>
<text x="110.6" y="215.5">Controller</text>
</g>
<text font-size="3.2" fill="#00f" x="181.3" y="21.1">TUSB1142</text>
<g font-size="2.8">
<text x="111.1" y="144.6">(1)</text>
<text x="118.6" y="144.6">For all available packages, see the orderable addendum at</text>
<text x="118.6" y="148">the end of the data sheet.</text>
<text x="111.1" y="151.4">(2)</text>
<text x="118.6" y="151.4">The package size (length × width) is a nominal value and</text>
<text x="118.6" y="154.7">includes pins, where applicable.</text>
<text x="27.9" y="265.5">An IMPORTANT NOTICE at the end of this data sheet addresses availability, warranty, changes, use in safety-critical applications,</text>
<text x="27.9" y="268.9">intellectual property matters and other important disclaimers. PRODUCTION DATA.</text>
</g>
<g font-size="2.6">
<text x="113.7" y="55.3">®</text>
<text x="48.9" y="95.5">TX-CM</text>
<text x="67.5" y="95.5">RX-CM</text>
<text x="60.9" y="97.9">2</text>
<text x="76.4" y="102.1">2</text>
</g>
<g font-size="2.5">
<text x="143.2" y="24.3">SLLSFL2A – APRIL 2022 – REVISED MAY 2024</text>
<text x="181" y="125.9">PACKAGE</text>
<text x="112.7" y="127.4">PART NUMBER</text>
<text x="135.1" y="127.4">TEMPERATURE</text>
<text x="160" y="127.4">PACKAGE</text>
<text x="183.2" y="128.9">SIZE</text>
<text x="111.9" y="133.4">TUSB1142</text>
<text x="111.9" y="137.9">TUSB1142I</text>
<text x="133.2" y="133.4">T</text>
<text x="133.2" y="137.9">T</text>
<text x="136.6" y="133.4">= 0ºC to 70ºC</text>
<text x="136.6" y="137.9">= –40ºC to 85ºC</text>
<text x="157.1" y="133.4">RNQ (WQFN, 40)</text>
<text x="157.1" y="137.9">RNQ (WQFN, 40)</text>
<text x="178.9" y="133.4">6mm × 4mm</text>
<text x="178.9" y="137.9">6mm × 4mm</text>
<text x="120.9" y="166.7">CTX2p</text>
<text x="147.5" y="166.4">TX2p</text>
<text x="120.9" y="169.8">CTX2n</text>
<text x="147.5" y="169.5">TX2n</text>
<text x="71.4" y="174.9">SSTXn</text>
<text x="71.4" y="178">SSTXp</text>
<text x="107.6" y="175.6">SSTXn</text>
<text x="107.6" y="178.6">SSTXp</text>
<text x="120.8" y="175.9">CRX2p</text>
<text x="120.8" y="178.9">CRX2n</text>
<text x="147.5" y="175.6">RX2p</text>
<text x="147.5" y="178.6">RX2n</text>
<text x="71.2" y="184.1">SSRXn</text>
<text x="107.6" y="184.7">SSRXn</text>
<text x="121" y="183.5">CTX1n</text>
<text x="147.6" y="183.6">TX1n</text>
<text x="71.2" y="187.1">SSRXp</text>
<text x="107.6" y="187.8">SSRXp</text>
<text x="121" y="186.5">CTX1p</text>
<text x="147.6" y="186.7">TX1p</text>
<text x="120.9" y="192.6">CRX1n</text>
<text x="120.9" y="195.7">CRX1p</text>
<text x="147.6" y="192.8">RX1n</text>
<text x="147.6" y="195.8">RX1p</text>
<text x="118.2" y="203.7">(FLIP or I C)</text>
<text x="134.7" y="211.9">CC1</text>
<text x="134.7" y="214.9">CC2</text>
<text x="147.6" y="213.2">CC1</text>
<text x="147.6" y="216.2">CC2</text>
</g>
<g font-size="1.9" fill="#00f">
<text x="172.2" y="126.6">(1)</text>
<text x="188.6" y="128.1">(2)</text>
</g>
<g font-size="1.9">
<text x="134.7" y="133.9">A</text>
<text x="134.7" y="138.4">A</text>
</g>
<text font-size="1.7" x="127.1" y="202.5">2</text>
</svg>
